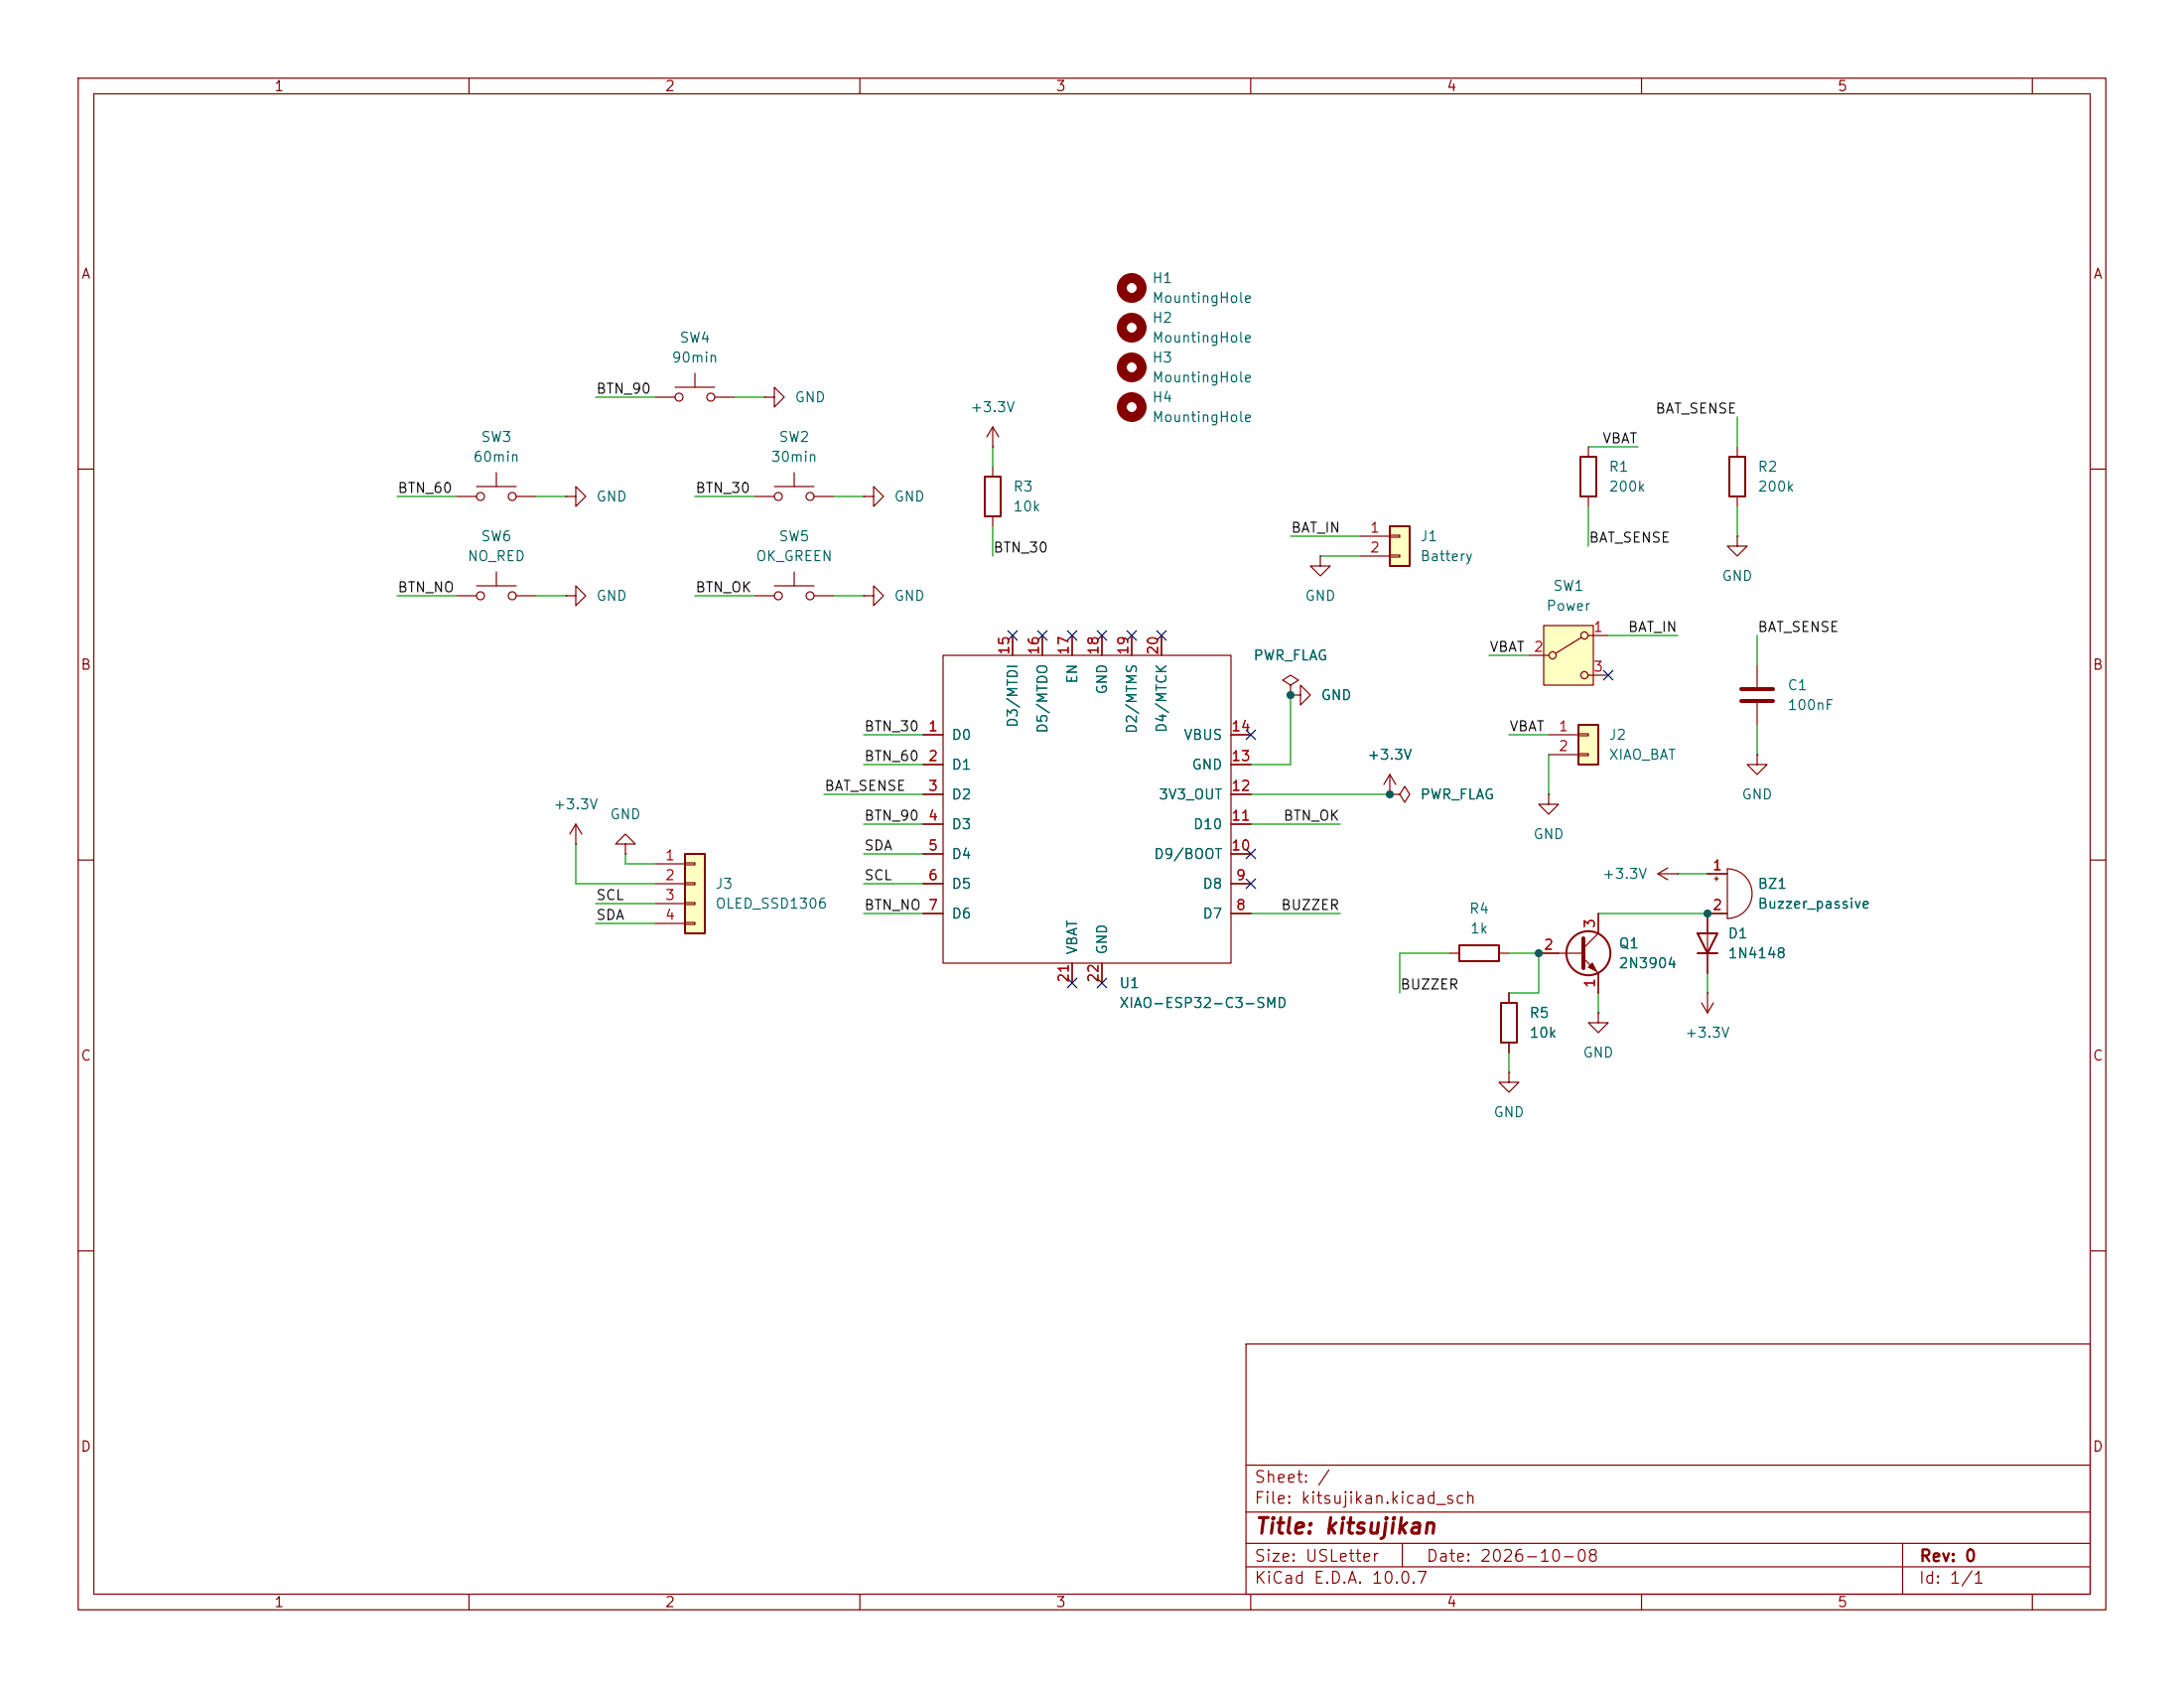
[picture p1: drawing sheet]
<svg xmlns="http://www.w3.org/2000/svg" width="279mm" height="216mm" viewBox="0 0 279 216" stroke-linecap="round" stroke-linejoin="round" font-family="sans-serif">
<g fill="none" stroke="#840000" stroke-width=".15">
<path d="M10 10h259.4v195.9h-259.4zM12 12h255.4v191.9h-255.4zM60 10v2M110 10v2M160 10v2M210 10v2M260 10v2M222.2 57.2v1.2M10 60h2M110.5 76.2h1.3v-1.3l1.2 1.3-1.2 1.3v-1.3M110.5 76.2h.1M168.9 71.1v1.3h1.3l-1.3 1.3-1.3-1.3h1.3"/>
<path d="M168.9 71.1h.1M222.2 68.6v1.3h1.3l-1.3 1.2-1.2-1.2h1.2M222.2 68.6h.1M222.2 63.5v1.3M267.4 60h2M177.8 99.1l-.8 1.2M177.8 99.1l.8 1.2M177.8 99.1v2.5M10 110h2M177.8 101.6h.1M267.4 110h2M10 160h2"/>
<path d="M159.4 171.9h108v32h-108zM267.4 160h2M159.4 197.4h108M159.4 193.4h108M159.4 187.4h108M179.4 197.4v3M243.4 197.4v6.5M60 203.9v2M110 203.9v2M159.4 200.4h108M160 203.9v2M210 203.9v2"/>
<path d="M260 203.9v2"/>
</g>
<path d="M221.2 58.4h2.1v5.1h-2.1z" fill="none" stroke="#840000" stroke-width=".25"/>
<path d="M177.8 67.3h2.5v5.1h-2.5z" fill="#ffffc2"/>
<path d="M177.8 67.3h2.5v5.1h-2.5zM217.2 119.4h2.5l-1.3 2.5zM192 128.3h2.1v5.1h-2.1zM217.2 121.9h2.5" fill="none" stroke="#840000" stroke-width=".25"/>
<g fill="none" stroke="#840000" stroke-width=".15">
<path d="M72.4 76.2h1.3v-1.3l1.2 1.3-1.2 1.3v-1.3M72.4 76.2h.1M96.5 76.2h2.6M99.1 74.9h5M101.6 73.2v1.7M104.1 76.2h2.6M110.5 63.5h1.3v-1.3l1.2 1.3-1.2 1.3v-1.3M110.5 63.5h.1M174 68.6h3.8M174 71.1h3.8M177.8 68.5h1.3v.2h-1.3zM177.8 71h1.3v.2h-1.3z"/>
<path d="M165.1 88.9h1.3v-1.3l1.2 1.3-1.2 1.3v-1.3M165.1 88.9h.1M224.8 96.5v1.3h1.3l-1.3 1.3-1.3-1.3h1.3M224.8 96.5h.1M73.7 108h.1M73.7 105.4l-.8 1.3M73.7 105.4l.7 1.3M73.7 105.4v2.6M80 108h1.3l-1.3-1.3-1.3 1.3h1.3v1.2M80 109.2h.1M218.4 111.8h2.6M219.3 112.4h.5"/>
<path d="M219.6 112.1v.5M221 111.1a3.2 3.2 0 0 1 3.1 3.2 3.2 3.2 0 0 1-3.1 3.2zM221 116.8h-2.6v7.7M193 127v1.3M193 133.4v1.2"/>
<circle cx="99.6" cy="76.2" r=".51"/>
<circle cx="103.6" cy="76.2" r=".51"/>
</g>
<path d="M87.6 109.2h2.6v10.2h-2.6z" fill="#ffffc2"/>
<g fill="none" stroke="#840000" stroke-width=".25">
<path d="M202.2 58.4h2v5.1h-2zM126 61h2v5h-2zM87.6 109.2h2.6v10.2h-2.6zM186.7 120.9h5.1v2h-5.1z"/>
<circle cx="203.2" cy="121.9" r="2.82"/>
</g>
<g fill="none" stroke="#840000" stroke-width=".15">
<path d="M83.8 50.8h2.6M86.4 49.5h5M88.9 47.8v1.7M91.4 50.8h2.6M97.8 50.8h1.3v-1.3l1.2 1.3-1.2 1.3v-1.3M97.8 50.8h.1M127 57.2h.1M127 54.6l-.8 1.3M127 54.6l.8 1.3M127 54.6v2.6M127 59.7v1.3M203.2 57.2v1.2"/>
<path d="M58.4 76.2h2.6M58.4 63.5h2.6M61 74.9h5M61 62.2h5M63.5 60.5v1.7M63.5 73.2v1.7M66 76.2h2.6M66 63.5h2.6M72.4 63.5h1.3v-1.3l1.2 1.3-1.2 1.3v-1.3M72.4 63.5h.1M96.5 63.5h2.6M99.1 62.2h5"/>
<path d="M101.6 60.5v1.7M104.1 63.5h2.6M127 66v1.3M203.2 63.5v1.3M118.1 94h2.5M118.1 97.8h2.5M120.6 83.8h36.9v39.4h-36.9zM129.5 81.3v2.5M133.3 81.3v2.5M137.2 81.3v2.5M141 81.3v2.5M144.8 81.3v2.5"/>
<path d="M148.6 81.3v2.5M157.5 94h2.5M157.5 97.8h2.5M165.1 87.6l1-.6-1-.6-1 .6 1 .6v1.3M165.1 88.9h.1M224.8 85.1v2.8M224.8 89.9v2.8M83.8 110.5h3.8M83.8 113h3.8M83.8 115.6h3.8M83.8 118.1h3.8M87.6 110.4h1.3v.2h-1.3z"/>
<path d="M87.6 112.9h1.3v.3h-1.3zM87.6 115.4h1.3v.3h-1.3zM87.6 118h1.3v.2h-1.3zM118.1 113h2.5M118.1 101.6h2.5M118.1 105.4h2.5M118.1 109.2h2.5M118.1 116.8h2.5M157.5 113h2.5M157.5 101.6h2.5M157.5 105.4h2.5M157.5 109.2h2.5"/>
<path d="M157.5 116.8h2.5M204.5 116.8v2.6l-1.9 1.9M137.2 123.2v2.5M141 123.2v2.5M185.4 121.9h1.3M191.8 121.9h1.2M193 137.2v1.2h1.3l-1.3 1.3-1.2-1.3h1.2M193 137.2h.1M196.8 121.9h5.8M202.6 122.6l1.9 1.9v2.5M204.5 129.5v1.3h1.2l-1.2 1.3-1.3-1.3h1.3M204.5 129.5h.1"/>
<path d="M217.7 128.3l.7 1.2M218.4 127h.1M218.4 127v2.5M219.2 128.3l-.8 1.2"/>
<circle cx="86.9" cy="50.8" r=".51"/>
<circle cx="90.9" cy="50.8" r=".51"/>
<circle cx="61.5" cy="76.2" r=".51"/>
<circle cx="61.5" cy="63.5" r=".51"/>
<circle cx="65.5" cy="76.2" r=".51"/>
<circle cx="65.5" cy="63.5" r=".51"/>
<circle cx="99.6" cy="63.5" r=".51"/>
<circle cx="103.6" cy="63.5" r=".51"/>
</g>
<path d="M222.8 88.1h4M222.8 89.7h4M202.6 120v3.8" fill="none" stroke="#840000" stroke-width=".51"/>
<path d="M203.2 123.7l.5-.5 .5 1z" fill="#840000" stroke="#840000" stroke-width=".15"/>
<g fill="none" stroke="#840000" stroke-width="1.3">
<circle cx="144.8" cy="36.8" r="1.27"/>
<circle cx="144.8" cy="52.1" r="1.27"/>
<circle cx="144.8" cy="41.9" r="1.27"/>
<circle cx="144.8" cy="47" r="1.27"/>
</g>
<path d="M197.5 80h6.3v7.6h-6.3z" fill="#ffffc2"/>
<g fill="none" stroke="#840000" stroke-width=".15">
<path d="M195.6 83.8h2.5M197.5 80h6.3v7.6h-6.3zM202.3 81.5l-3.3 2.1M203.2 81.3h2.5M203.2 86.4h2.5M177.8 101.6h1.3l.6-1 .6 1-.6 1-.6-1M177.8 101.6h.1M198.1 101.6v1.3h1.3l-1.3 1.2-1.3-1.2h1.3M198.1 101.6h.1"/>
<circle cx="198.6" cy="83.8" r=".46"/>
<circle cx="202.7" cy="86.4" r=".46"/>
<circle cx="202.7" cy="81.3" r=".46"/>
</g>
<path d="M201.9 92.7h2.6v5.1h-2.6z" fill="#ffffc2"/>
<path d="M201.9 92.7h2.6v5.1h-2.6z" fill="none" stroke="#840000" stroke-width=".25"/>
<g fill="none" stroke="#840000" stroke-width=".15">
<path d="M118.1 94h2.5M118.1 97.8h2.5M129.5 81.3v2.5M133.3 81.3v2.5M137.2 81.3v2.5M141 81.3v2.5M144.8 81.3v2.5M148.6 81.3v2.5M157.5 94h2.5M157.5 97.8h2.5M165.1 88.9h.1M198.1 94h3.8"/>
<path d="M198.1 96.5h3.8M201.9 93.9h1.3v.2h-1.3zM201.9 96.4h1.3v.2h-1.3zM118.1 101.6h2.5M118.1 105.4h2.5M118.1 109.2h2.5M118.1 113h2.5M118.1 116.8h2.5M157.5 101.6h2.5M157.5 105.4h2.5M157.5 109.2h2.5M157.5 113h2.5"/>
<path d="M157.5 116.8h2.5M177.8 101.6h.1M204.5 116.8v2.6M212.1 111.8l1.3 .7M212.1 111.8h2.5M213.4 111l-1.3 .8M214.6 111.8h.1M218.4 111.8h2.6M221 116.8h-2.6v2.6M137.2 123.2v2.5M141 123.2v2.5M193 127v1.3"/>
<path d="M193 133.4v1.2M196.8 121.9h2.6M204.5 124.5v2.5M218.4 121.9v2.6"/>
</g>
<g fill="none" stroke="#009600" stroke-width=".15">
<path d="M76.2 50.8h7.6M94 50.8h3.8M127 57.2v2.5M203.2 57.2h6.3M222.2 53.3v3.9M50.8 63.5h7.6M50.8 76.2h7.6M68.6 63.5h3.8M68.6 76.2h3.8M88.9 63.5h7.6M88.9 76.2h7.6M106.7 63.5h3.8"/>
<path d="M106.7 76.2h3.8M127 67.3v3.8M165.1 68.6h8.9M168.9 71.1h5.1M203.2 64.8v5.1M222.2 64.8v3.8M110.5 94h7.6M110.5 97.8h7.6M165.1 88.9v8.9h-5.1M190.5 83.8h5.1M193 94h5.1M198.1 96.5v5.1"/>
<path d="M205.7 81.3h8.9M224.8 81.3v3.8M224.8 92.7v3.8M73.7 108v5h10.1M76.2 118.1h7.6M76.2 115.6h7.6M80 109.2v1.3h3.8M105.4 101.6h12.7M110.5 113h7.6M110.5 116.8h7.6M110.5 105.4h7.6M110.5 109.2h7.6"/>
<path d="M160 101.6h17.8M160 116.8h11.4M160 105.4h11.4M204.5 116.8h13.9M214.6 111.8h3.8M185.4 121.9h-6.3v5.1M193 121.9h3.8v5.1h-3.8M193 134.6v2.6M204.5 127v2.5M218.4 124.5v2.5"/>
</g>
<g fill="none" stroke="#000084" stroke-width=".15">
<path d="M128.9 80.7l1.2 1.2M130.1 80.7l-1.2 1.2M132.7 80.7l1.3 1.2M134 80.7l-1.3 1.2M136.6 80.7l1.2 1.2M137.8 80.7l-1.2 1.2M140.4 80.7l1.2 1.2M141.6 80.7l-1.2 1.2M144.2 80.7l1.2 1.2M145.4 80.7l-1.2 1.2M148 80.7l1.2 1.2M149.2 80.7l-1.2 1.2"/>
<path d="M159.4 93.4l1.2 1.2M160.6 93.4l-1.2 1.2M205.1 85.8l1.2 1.2M206.3 85.8l-1.2 1.2M159.4 108.6l1.2 1.2M159.4 112.4l1.2 1.2M160.6 108.6l-1.2 1.2M160.6 112.4l-1.2 1.2M136.6 125.1l1.2 1.2M137.8 125.1l-1.2 1.2M140.4 125.1l1.2 1.2M141.6 125.1l-1.2 1.2"/>
</g>
<g fill="#009600" stroke="#009600" stroke-width=".13">
<circle cx="177.8" cy="101.6" r=".46"/>
<circle cx="218.4" cy="116.8" r=".46"/>
<circle cx="196.8" cy="121.9" r=".46"/>
<circle cx="165.1" cy="88.9" r=".46"/>
</g>
<text font-size="2" fill="#840000" x="160.4" y="196.7">Title: kitsujikan</text>
<g font-size="1.5" fill="#840000">
<text x="160.4" y="190">Sheet: /</text>
<text x="160.4" y="192.7">File: kitsujikan.kicad_sch</text>
<text x="160.4" y="202.9">KiCad E.D.A. 10.0.7</text>
<text x="160.4" y="200.1">Size: USLetter</text>
<text x="182.4" y="200.1">Date: 2026-10-08</text>
<text x="245.4" y="202.9">Id: 1/1</text>
<text x="245.4" y="200.1">Rev: 0</text>
</g>
<g font-size="1.3" fill="#840000">
<text x="35" y="12">1</text>
<text x="85" y="12">2</text>
<text x="135" y="12">3</text>
<text x="185" y="12">4</text>
<text x="235" y="12">5</text>
<text x="10.3" y="36">A</text>
<text x="267.7" y="36">A</text>
<text x="10.2" y="86">B</text>
<text x="267.6" y="86">B</text>
<text x="10.2" y="136">C</text>
<text x="267.6" y="136">C</text>
<text x="10.2" y="186">D</text>
<text x="267.6" y="186">D</text>
<text x="35" y="205.9">1</text>
<text x="85" y="205.9">2</text>
<text x="135" y="205.9">3</text>
<text x="185" y="205.9">4</text>
<text x="235" y="205.9">5</text>
</g>
<g font-size="1.3" fill="#006464">
<text x="147.3" y="36.5">H1</text>
<text x="147.3" y="39.1">MountingHole</text>
<text x="147.3" y="41.6">H2</text>
<text x="85.8" y="46.7">90min</text>
<text x="86.8" y="44.1">SW4</text>
<text x="147.3" y="46.7">H3</text>
<text x="147.3" y="44.1">MountingHole</text>
<text x="101.6" y="51.8">GND</text>
<text x="124" y="53">+3.3V</text>
<text x="147.3" y="51.8">H4</text>
<text x="147.3" y="49.2">MountingHole</text>
<text x="60.4" y="59.4">60min</text>
<text x="61.4" y="56.8">SW3</text>
<text x="98.5" y="59.4">30min</text>
<text x="99.5" y="56.8">SW2</text>
<text x="147.3" y="54.3">MountingHole</text>
<text x="76.2" y="64.5">GND</text>
<text x="114.3" y="64.5">GND</text>
<text x="129.5" y="63.2">R3</text>
<text x="129.5" y="65.7">10k</text>
<text x="205.7" y="60.7">R1</text>
<text x="205.7" y="63.2">200k</text>
<text x="224.8" y="60.7">R2</text>
<text x="224.8" y="63.2">200k</text>
<text x="61.4" y="69.5">SW6</text>
<text x="99.5" y="69.5">SW5</text>
<text x="181.6" y="69.5">J1</text>
<text x="59.7" y="72.1">NO_RED</text>
<text x="76.2" y="77.2">GND</text>
<text x="96.6" y="72.1">OK_GREEN</text>
<text x="114.3" y="77.2">GND</text>
<text x="166.8" y="77.2">GND</text>
<text x="181.6" y="72.1">Battery</text>
<text x="198.6" y="75.9">SW1</text>
<text x="220.2" y="74.6">GND</text>
<text x="197.7" y="78.4">Power</text>
<text x="138.1" y="87.5" transform="rotate(-90 138.1 87.5)">EN</text>
<text x="141.9" y="88.9" transform="rotate(-90 141.9 88.9)">GND</text>
<text x="160.3" y="84.8">PWR_FLAG</text>
<text x="168.9" y="89.9">GND</text>
<text x="228.6" y="88.6">C1</text>
<text x="121.6" y="94.9">D0</text>
<text x="130.5" y="93.2" transform="rotate(-90 130.5 93.2)">D3/MTDI</text>
<text x="134.3" y="93.9" transform="rotate(-90 134.3 93.9)">D5/MTDO</text>
<text x="145.7" y="94" transform="rotate(-90 145.7 94)">D2/MTMS</text>
<text x="149.6" y="93.8" transform="rotate(-90 149.6 93.8)">D4/MTCK</text>
<text x="151.3" y="94.9">VBUS</text>
<text x="205.7" y="94.9">J2</text>
<text x="228.6" y="91.1">100nF</text>
<text x="121.6" y="98.8">D1</text>
<text x="152.4" y="98.8">GND</text>
<text x="174.8" y="97.5">+3.3V</text>
<text x="205.7" y="97.5">XIAO_BAT</text>
<text x="70.7" y="103.8">+3.3V</text>
<text x="77.9" y="105.1">GND</text>
<text x="121.6" y="102.6">D2</text>
<text x="121.6" y="106.4">D3</text>
<text x="148.1" y="102.6">3V3_OUT</text>
<text x="152.5" y="106.4">D10</text>
<text x="181.6" y="102.6">PWR_FLAG</text>
<text x="196.1" y="107.6">GND</text>
<text x="222.7" y="102.6">GND</text>
<text x="91.4" y="114">J3</text>
<text x="121.6" y="110.2">D4</text>
<text x="121.6" y="114">D5</text>
<text x="147.5" y="110.2">D9/BOOT</text>
<text x="153.8" y="114">D8</text>
<text x="204.9" y="112.7">+3.3V</text>
<text x="224.8" y="114">BZ1</text>
<text x="91.4" y="116.5">OLED_SSD1306</text>
<text x="121.6" y="117.8">D6</text>
<text x="153.8" y="117.8">D7</text>
<text x="187.9" y="117.2">R4</text>
<text x="188" y="119.7">1k</text>
<text x="224.8" y="116.5">Buzzer_passive</text>
<text x="138.1" y="122.2" transform="rotate(-90 138.1 122.2)">VBAT</text>
<text x="141.9" y="122.2" transform="rotate(-90 141.9 122.2)">GND</text>
<text x="207" y="121.6">Q1</text>
<text x="207" y="124.2">2N3904</text>
<text x="221" y="120.3">D1</text>
<text x="221" y="122.9">1N4148</text>
<text x="143.1" y="126.7">U1</text>
<text x="143.1" y="129.2">XIAO-ESP32-C3-SMD</text>
<text x="195.6" y="130.5">R5</text>
<text x="195.6" y="133">10k</text>
<text x="202.4" y="135.6">GND</text>
<text x="215.5" y="133">+3.3V</text>
<text x="191" y="143.2">GND</text>
</g>
<g font-size="1.3" fill="#0f0f0f">
<text x="76.2" y="50.7">BTN_90</text>
<text x="211.7" y="53.2">BAT_SENSE</text>
<text x="204.9" y="57">VBAT</text>
<text x="50.8" y="63.4">BTN_60</text>
<text x="88.9" y="63.4">BTN_30</text>
<text x="127" y="71">BTN_30</text>
<text x="165.1" y="68.5">BAT_IN</text>
<text x="203.2" y="69.7">BAT_SENSE</text>
<text x="50.8" y="76.1">BTN_NO</text>
<text x="88.9" y="76.1">BTN_OK</text>
<text x="190.5" y="83.7">VBAT</text>
<text x="208.2" y="81.2">BAT_IN</text>
<text x="224.8" y="81.2">BAT_SENSE</text>
<text x="110.5" y="93.9">BTN_30</text>
<text x="193" y="93.9">VBAT</text>
<text x="105.4" y="101.5">BAT_SENSE</text>
<text x="110.5" y="97.7">BTN_60</text>
<text x="110.5" y="105.3">BTN_90</text>
<text x="164.1" y="105.3">BTN_OK</text>
<text x="110.5" y="109.1">SDA</text>
<text x="110.5" y="112.9">SCL</text>
<text x="76.2" y="118">SDA</text>
<text x="76.2" y="115.4">SCL</text>
<text x="110.5" y="116.7">BTN_NO 7</text>
<text x="163.8" y="116.7">BUZZER</text>
<text x="179" y="126.9">BUZZER</text>
</g>
<g font-size="1.3" fill="#a90000">
<text x="175.2" y="68.4">1</text>
<text x="175.2" y="71">2</text>
<text x="129.4" y="83.9" transform="rotate(-90 129.4 83.9)">15</text>
<text x="133.2" y="83.9" transform="rotate(-90 133.2 83.9)">16</text>
<text x="137" y="83.9" transform="rotate(-90 137 83.9)">17</text>
<text x="140.8" y="83.9" transform="rotate(-90 140.8 83.9)">18</text>
<text x="144.6" y="83.9" transform="rotate(-90 144.6 83.9)">19</text>
<text x="148.5" y="83.9" transform="rotate(-90 148.5 83.9)">20</text>
<text x="196.1" y="83.7">2</text>
<text x="203.7" y="81.1">1</text>
<text x="203.7" y="86.2">3</text>
<text x="118.6" y="93.8">1</text>
<text x="157.4" y="93.8">14</text>
<text x="199.3" y="93.8">1</text>
<text x="118.6" y="97.7">2</text>
<text x="118.6" y="101.5">3</text>
<text x="157.4" y="101.5">12</text>
<text x="157.4" y="97.7">13</text>
<text x="199.3" y="96.4">2</text>
<text x="118.6" y="105.3">4</text>
<text x="157.4" y="105.3">11</text>
<text x="85" y="110.4">1</text>
<text x="85" y="112.9">2</text>
<text x="118.6" y="109.1">5</text>
<text x="118.6" y="112.9">6</text>
<text x="157.4" y="109.1">10</text>
<text x="158" y="112.9">9</text>
<text x="219" y="111.6">1</text>
<text x="85" y="115.4">3</text>
<text x="85" y="118">4</text>
<text x="118.6" y="116.7">7</text>
<text x="158" y="116.7">8</text>
<text x="204.3" y="118.8" transform="rotate(-90 204.3 118.8)">3</text>
<text x="219" y="116.7">2</text>
<text x="137" y="125.8" transform="rotate(-90 137 125.8)">21</text>
<text x="140.8" y="125.8" transform="rotate(-90 140.8 125.8)">22</text>
<text x="197.4" y="121.8">2</text>
<text x="204.3" y="126.5" transform="rotate(-90 204.3 126.5)">1</text>
</g>
</svg>
